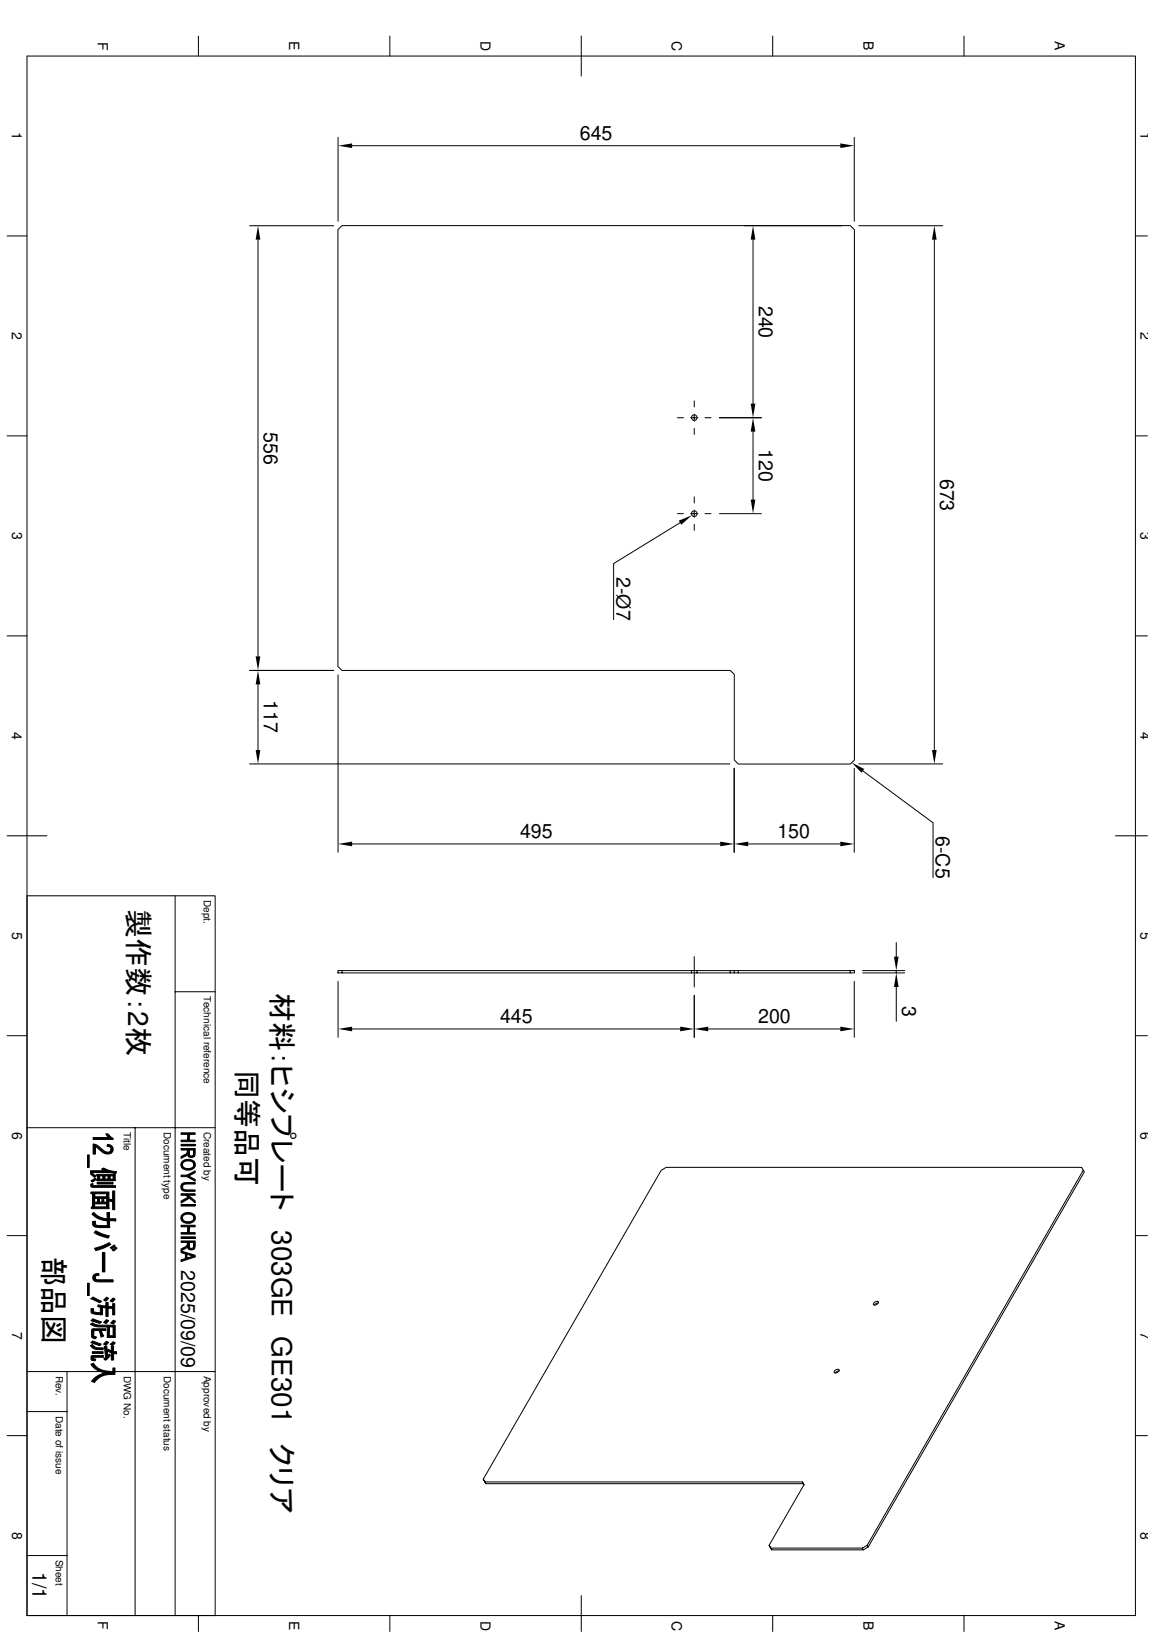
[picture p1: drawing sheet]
<svg xmlns="http://www.w3.org/2000/svg" width="210mm" height="297mm" viewBox="0 0 210 297" stroke-linecap="round" stroke-linejoin="round" font-family="sans-serif">
<g fill="none" stroke="#000" stroke-width=".18">
<path d="M4.9 10.2h201.6v283.8h-201.6zM36.1 6.6v3.6M70.9 6.6v3.6M105.7 6.6v7.2M140.5 6.6v3.6M175.3 6.6v3.6M61.5 25v15.3M64.1 26.5h88.7M155.4 25v15.3M1.3 42.9h3.6M45.4 41.1h15.3M46.9 43.6v75.9"/>
<path d="M61.5 41.8l.7-.7h92.5l.7 .7v96.5l-.7 .8h-20.4l-.7-.8v-15.6l-.8-.7h-70.6l-.7-.7zM135.4 41.1h17.7M137 43.6v29.9M156.2 41.1h15.3M169.9 43.6v92.9M206.5 42.9h2.2M1.3 79.3h3.6M123.2 76h1.1M125.6 76h1.3M126.3 73v1.1M126.3 75.4v1.3M126.3 78v1.1"/>
<path d="M128.2 76h1.1M130.9 76h7.6M137 78.6v12.3M206.5 79.3h2.2M123.2 93.5h1.1M123.7 95.1l-12.1 7.5v10.2M125.6 93.5h1.3M126.3 90.4v1.1M126.3 92.8v1.3M126.3 95.4v1.1M128.2 93.5h1.1M130.9 93.5h7.6"/>
<path d="M1.3 115.7h3.6M206.5 115.7h2.2M45.4 122h15.3M45.4 139h87.4M46.9 124.6v11.9M61.5 122.8v32.3M133.5 139.8v15.3M155.4 139.8v15.3M156.2 139h15.3M1.3 152.1h7.3M64.1 153.6h66.9M136.1 153.6h16.7"/>
<path d="M157 140.3l12.7 9.5v9.9M202.9 152.1h5.8M4.9 163h34.2v131M31.9 163v131M61.5 178.6v10.2M62.2 176.7h-.7v.4h.7M125.8 176.7v.4M126.3 174.1v5.5M126.8 176.7v.4M132.8 176.7h-70.6v.4h70.6v-.4h.8M134.3 176.7h-.7v.4h-.8M134.3 177.1h20.4v-.4h.7v.4h-.7"/>
<path d="M154.7 176.7h-20.4v.4h-.7M155.4 178.6v10.2M156.9 177.1h7.6M156.9 176.7h7.6M163 171.6v2.5M163 176.7v.4M163 179.6v6.3M1.3 188.5h3.6M31.9 180.5h7.2M64.1 187.3h59.6M126.3 181.2v7.6M128.8 187.3h24"/>
<path d="M206.5 188.5h2.2M4.9 205.3h34.2M15.9 210.2h.3v2.2h-.3zM16.4 213.7l.4-.3 .7 .6-.4 .3zM16.5 213.1h2.5l.1-.4 1 .4 1.1 .2-.2 .3-1.1-.2-.1 .1-3.3-.1zM16.5 215.5l.4-.1 .1 .4h4v.3h-4.2l-.2-.1zM16.5 217h3.3v1.2l.7 .2v-1.6h.4v3.4h-.4v-1.5l-.7-.2v1.5a6.5 6.5 0 0 1-.4-2.7h-2.2v.8l-.4 1.6v-2.4h-.3zM16.6 214.9l.7-.5 .2 .3-.7 .5zM16.9 207.1h2.9v-.5l.8 .6v.2h-3.7zM16.9 208.2l.8 .2 .9 .8a1.03 1.03 0 0 0 1.6 .2v-.2v.7a2.07 2.07 0 0 1-2.4-.9l-.4-.3v1.4h-.5zM17.2 217.3v.5h2.2v.3h-.5l-.4 .7v-.7h-.4l-.4 .7v-.7h-.5zM17.2 218.8h.5l.4-.7v.7h.4l.4-.7v.7h.5v.9v-.6h-2.2z"/>
<path d="M17.2 218.1v1.6h2.2v-.9l.4 1.2h-3.2v-.3h.2zM17.6 213.7h3.4v1.2l-.4-.3v-.6h-.6l-.4 .6v-.6h-.5l-.4 .6v-.6h-.6l-.4 .6v-.6h-.1zM17.7 215.2h2.9v.3h-2.9zM18.1 214v.6h.6l.4-.6v.6h.5l.4-.6v.6h.6l.4 .3h-3.4v-.3h.1zM18.5 212.8l.4-.2 .2 .1-.1 .4zM19.2 206.4h.5l.1 .2v.5zM19.5 208.3a.89 .89 0 0 1 1 .5 .89 .89 0 0 1-.3 1.1v-.9l-.2-.3-.5-.1zM24.6 205.3v88.7M32.9 207.5h1.2l.3-1v1h1.1v.3h-2.6zM32.9 206.2h2.6v.3h-1.1l-.3 1v-1h-1.2zM32.9 208.3h2.6v.3h-2.6zM32.9 210.5l1-.5 .2-.4v.5l-.1 .2-1.1 .5z"/>
<path d="M32.9 209h2.6l-.1 1.4-.1 .1-.1-1.2h-.8l-.1 1.2-.2-.4v-.8h-1.2zM32.9 213.9h1.1l1.5 .8v.3l-1.5-.8h-1.1zM32.9 218.6l1.3-.7 .3 .2-1.6 .9zM32.9 217.3h2.6v.3h-2.6zM32.9 219.2h2.6v.3h-2.6zM33.1 215.5l.1-.1v.6a.56 .56 0 0 0 .8 .6h1.5v.2h-1.5a.84 .84 0 0 1-1-.3 .84 .84 0 0 1 .1-1zM33.2 211.3l.7-.3 .7 .1 .7 .3-.1 .6a1.15 1.15 0 0 0-1.8-.4l-.2 .3v.7l-.3-.5v-.4zM33.2 212a1.16 1.16 0 0 0 2 .3l.1-.9 .2 .3v.6l-.4 .5-.5 .1h-.8l-.5-.2zM33.2 215.4l.7-.2h1.6v.3h-1.5a.58 .58 0 0 0-.8 .5zM33.8 217.6h.4l1.3 1v.3zM34 213.9l1.5-.8v.3l-1.2 .7zM34.4 209.3v.6a.42 .42 0 0 0 .4 .5 .42 .42 0 0 0 .4-.4l.1 .5-.4 .2-.5-.1z"/>
<path d="M197 213l-39.3 68.3 .2 .3-.9 .5M1.3 224.9h3.6M15.9 233.6h.3v2.2h-.3zM16.5 236.4l.4-.3 1.6 .8-.3 .2zM16.6 238.2h.4l.1 .6 1.1 .2 .1 .3-.7-.1a.93 .93 0 0 1-1-.5zM16.7 220.9l.4-.2 1 .8 1.4 .3v.4l-1.6-.4zM16.8 222.3h.6l-.1 1-.4-.3zM17.1 232l.9-.2v.3l-.7 .2v.9a.72 .72 0 0 1-.2-1.2zM17.2 227.2l1.3-.4 1.3-.6 .4 .3-1.4 .7-1 .3-.4 .1zM17.3 232.5l.1 .3 .4 .1h2.8v.4h-3.1l-.2-.1zM17.3 222.7v.1a1.66 1.66 0 0 0 1.4 .3h.8l.4-2.4 .1 2.7-2.6-.1zM17.4 224l1.2 .6 1.3 .3-.3 .5-1.3-.5-1.2-.5z"/>
<path d="M17.8 237.5l1.5 .2v-.6h.4v.7h.8v-.5h.4v2h-.4v-1.1l-.8-.1v1.5h-.4v-1.6h-.7v1.3h-.3l-.1-1.4-.4-.1zM18.6 228h.5v3.5h-.5zM19.3 236.1l.4 .2-.5 .5-.3-.2zM19.5 220.7h.4l-.4 2.4zM19.9 220.7v1.1h1.2l-.1 .4h-1.1zM20 236.8l.6-.6 .3 .3-.5 .5zM20 227.1l.7-.5 .3 .2-.7 .5zM20.4 227.5l.7-.5 .2 .2-.6 .5zM32.9 224.3h1.2l.3-1v1h1.1v.3h-2.6zM32.9 223h2.6v.3h-1.1l-.3 1v-1h-1.2zM32.9 225.1h2.6v.3h-2.6zM32.9 227.3l1-.5 .2-.4v.5l-.2 .3-1 .5z"/>
<path d="M32.9 225.9h2.6l-.1 1.3-.1 .2-.1-1.3h-.8v1.3l-.3-.4v-.9h-1.2zM32.9 227.7l2.6 .8v.3l-1.5-.5-.3 .8v-.9l-.8-.2zM32.9 229.3l.8-.2 .3-.8v.7l1.2-.4 .3 .2-2.6 .8zM33.1 221.1l.6-.4h1l.6 .3-.1 .7a1.15 1.15 0 0 0-1.8-.4l-.2 .3v.7l-.1-.1a.83 .83 0 0 1 0-1.1zM33.2 221.7l.1 .3 .2 .2 .9 .2a.77 .77 0 0 0 .8-.7l.1-.7 .2 .4v.6l-.4 .4-.7 .3-.6-.1-.5-.2zM34.4 226.1v.6a.42 .42 0 0 0 .4 .5 .42 .42 0 0 0 .4-.4l.1 .6-.4 .1-.5-.1zM158.9 237.2a.55 .55 0 0 1 .9-.2 .58 .58 0 0 1-.9 .4zM159.8 237.2h-.4l-.3 .4M206.5 224.9h2.2M4.9 256.9h7.3M4.9 249.6h34.2M12.2 249.6v44.4"/>
<path d="M16.4 241l.4-.3 .6 .4 .5 .1h3.1v2.2l-.4-.3v-1.6h-.7l-.4 1.9v-1.9h-1.8zM16.4 244.9l.4-.2 .7 .6h1.3l-.1 .4-.9-.1a1.51 1.51 0 0 1-1.4-.7zM16.5 244.3l.4-.2 1.5 .5-.2 .3zM16.5 248.3l.5-.2 .8 .9 1 .4 1 .2 .1 .2h.6v-.8h.4v1.1l-1.6 .1v-.3l-1.5-.5-.7-.4zM16.6 240.3l.3-.3 1.6 .6-.3 .3zM16.6 246.8l.3-.1 .1 .6 .4 .1-.1 .3-.7-.2zM16.7 241.9h.3l.1 1.3 .4 .1-.1 .3h-.4l-.3-.2zM16.8 246h2v.3h-2zM16.9 246.7h1.9v.3h-1.8v.1zM16.9 251.1l1-.8 1.4-.4v.3l-1.2 .5-.9 .9-.5-.2zM17 241.9h2.2v.2l-.8 .1v1l-.4-1h-.9v.1zM18.4 242.2l.5 .9-.5 .3z"/>
<path d="M18.9 247.3l.3-.2 .1 .4-.1 .1zM18.9 245.1l.5-.1 .1 .5 .8 .3v-.8h.4v1h.5v.4h-.5v1.1h-.4v-1.3l-.8-.3v1.5l-.2 .1zM19 244.5l.3-.4 .4 .2-.4 .6-.5-.3zM19.3 240.2l.5 .2-.5 .5-.4-.2zM19.5 245.9v.9l.4-.4 .2 .3-.6 .7zM19.8 249.6l.1 .2zM19.9 241.5v1.6h.7l.4 .3h-1.5zM20 244.7l.6-.5 .4 .2-.6 .5zM20.6 240.3l.4 .2-.4 .5-.5-.2zM151.8 249.5a.55 .55 0 0 1 .9-.1 .58 .58 0 0 1-1 .3zM152.7 249.5l-.4 .1-.3 .3M1.3 261.3h3.6"/>
<path d="M87.9 269.2l.3 .5M88.4 270l-.5-.8 32.4-56.2 .9-.5h75.5l.5 .8-39.3 68.3M145.9 269.7h-57.7l.2 .3h57.7l-.2-.3 .3 .5-.1-.2M146.2 270.2l-6.3 11.1 .5 .8-.2-.3h16.6M206.5 261.3h2.2M4.9 283.1h7.3M36.1 294v2.9M70.9 294v2.9M105.7 290.4v6.5M139.9 281.3l.3 .5M140.5 294v2.9M157.7 281.3l-.9 .5 .2 .3h-16.6"/>
<path d="M175.3 294v2.9"/>
<circle cx="126.3" cy="76" r=".51"/>
<circle cx="126.3" cy="93.5" r=".51"/>
</g>
<g fill="#000">
<path d="M61.5 26.5l2.6-.4v.8zM152.8 26.1l2.6 .4-2.6 .4zM46.9 41.1l.4 2.5h-.8zM137 41.1l.4 2.5h-.9zM169.9 41.1l.5 2.5h-.9zM137 76l.4 2.6h-.9zM136.5 73.5h.9l-.4 2.5zM123.5 94.8l2.4-1-2 1.7zM136.5 90.9h.9l-.4 2.6zM46.5 119.5h.8l-.4 2.5zM46.9 122l.4 2.6h-.8zM46.5 136.5h.8l-.4 2.5z"/>
<path d="M169.5 136.5h.9l-.5 2.5zM61.5 153.6l2.6-.4v.8zM131 153.2l2.5 .4-2.5 .4zM133.5 153.6l2.6-.4v.8zM152.8 153.2l2.6 .4-2.6 .4zM154.9 138.8l2.3 1.2-.5 .7zM162.6 174.1h.8l-.4 2.6zM163 177.1l.4 2.5h-.8zM61.5 187.3l2.6-.4v.8zM123.7 186.9l2.6 .4-2.6 .4zM126.3 187.3l2.5-.4v.8zM152.8 186.9l2.6 .4-2.6 .4z"/>
<path d="M19.8 249.6l.1 .2z"/>
<path d="M16.4 213.7l.4-.3 .7 .6-.4 .3z" fill-rule="evenodd"/>
<path d="M16.6 214.9l.7-.5 .2 .3-.7 .5z" fill-rule="evenodd"/>
<path d="M18.5 212.8l.4-.2 .2 .1-.1 .4z" fill-rule="evenodd"/>
<path d="M17.2 217.3v.5h2.2v.3h-.5l-.4 .7v-.7h-.4l-.4 .7v-.7h-.5z" fill-rule="evenodd"/>
<path d="M17.2 218.8h.5l.4-.7v.7h.4l.4-.7v.7h.5v.9v-.6h-2.2z" fill-rule="evenodd"/>
<path d="M19.2 206.4h.5l.1 .2v.5z" fill-rule="evenodd"/>
<path d="M17.2 218.1v1.6h2.2v-.9l.4 1.2h-3.2v-.3h.2z" fill-rule="evenodd"/>
<path d="M16.9 208.2l.8 .2 .9 .8a1.03 1.03 0 0 0 1.6 .2v-.2v.7a2.07 2.07 0 0 1-2.4-.9l-.4-.3v1.4h-.5z" fill-rule="evenodd"/>
<path d="M17.7 215.2h2.9v.3h-2.9z" fill-rule="evenodd"/>
<path d="M16.9 207.1h2.9v-.5l.8 .6v.2h-3.7z" fill-rule="evenodd"/>
<path d="M19.5 208.3a.89 .89 0 0 1 1 .5 .89 .89 0 0 1-.3 1.1v-.9l-.2-.3-.5-.1z" fill-rule="evenodd"/>
<path d="M17.6 213.7h3.4v1.2l-.4-.3v-.6h-.6l-.4 .6v-.6h-.5l-.4 .6v-.6h-.6l-.4 .6v-.6h-.1z" fill-rule="evenodd"/>
<path d="M18.1 214v.6h.6l.4-.6v.6h.5l.4-.6v.6h.6l.4 .3h-3.4v-.3h.1z" fill-rule="evenodd"/>
<path d="M16.5 215.5l.4-.1 .1 .4h4v.3h-4.2l-.2-.1z" fill-rule="evenodd"/>
<path d="M16.5 213.1h2.5l.1-.4 1 .4 1.1 .2-.2 .3-1.1-.2-.1 .1-3.3-.1z" fill-rule="evenodd"/>
<path d="M32.9 210.5l1-.5 .2-.4v.5l-.1 .2-1.1 .5z" fill-rule="evenodd"/>
<path d="M32.9 218.6l1.3-.7 .3 .2-1.6 .9z" fill-rule="evenodd"/>
<path d="M34.4 209.3v.6a.42 .42 0 0 0 .4 .5 .42 .42 0 0 0 .4-.4l.1 .5-.4 .2-.5-.1z" fill-rule="evenodd"/>
<path d="M33.2 211.3l.7-.3 .7 .1 .7 .3-.1 .6a1.15 1.15 0 0 0-1.8-.4l-.2 .3v.7l-.3-.5v-.4z" fill-rule="evenodd"/>
<path d="M32.9 207.5h1.2l.3-1v1h1.1v.3h-2.6z" fill-rule="evenodd"/>
<path d="M32.9 206.2h2.6v.3h-1.1l-.3 1v-1h-1.2z" fill-rule="evenodd"/>
<path d="M32.9 209h2.6l-.1 1.4-.1 .1-.1-1.2h-.8l-.1 1.2-.2-.4v-.8h-1.2z" fill-rule="evenodd"/>
<path d="M34 213.9l1.5-.8v.3l-1.2 .7z" fill-rule="evenodd"/>
<path d="M32.9 213.9h1.1l1.5 .8v.3l-1.5-.8h-1.1z" fill-rule="evenodd"/>
<path d="M33.1 215.5l.1-.1v.6a.56 .56 0 0 0 .8 .6h1.5v.2h-1.5a.84 .84 0 0 1-1-.3 .84 .84 0 0 1 .1-1z" fill-rule="evenodd"/>
<path d="M33.2 215.4l.7-.2h1.6v.3h-1.5a.58 .58 0 0 0-.8 .5z" fill-rule="evenodd"/>
<path d="M33.8 217.6h.4l1.3 1v.3z" fill-rule="evenodd"/>
<path d="M32.9 217.3h2.6v.3h-2.6z" fill-rule="evenodd"/>
<path d="M33.2 212a1.16 1.16 0 0 0 2 .3l.1-.9 .2 .3v.6l-.4 .5-.5 .1h-.8l-.5-.2z" fill-rule="evenodd"/>
<path d="M16.8 222.3h.6l-.1 1-.4-.3z" fill-rule="evenodd"/>
<path d="M17.1 232l.9-.2v.3l-.7 .2v.9a.72 .72 0 0 1-.2-1.2z" fill-rule="evenodd"/>
<path d="M16.6 238.2h.4l.1 .6 1.1 .2 .1 .3-.7-.1a.93 .93 0 0 1-1-.5z" fill-rule="evenodd"/>
<path d="M16.5 236.4l.4-.3 1.6 .8-.3 .2z" fill-rule="evenodd"/>
<path d="M16.7 220.9l.4-.2 1 .8 1.4 .3v.4l-1.6-.4z" fill-rule="evenodd"/>
<path d="M19.3 236.1l.4 .2-.5 .5-.3-.2z" fill-rule="evenodd"/>
<path d="M17.4 224l1.2 .6 1.3 .3-.3 .5-1.3-.5-1.2-.5z" fill-rule="evenodd"/>
<path d="M17.3 222.7v.1a1.66 1.66 0 0 0 1.4 .3h.8l.4-2.4 .1 2.7-2.6-.1z" fill-rule="evenodd"/>
<path d="M17.2 227.2l1.3-.4 1.3-.6 .4 .3-1.4 .7-1 .3-.4 .1z" fill-rule="evenodd"/>
<path d="M17.3 232.5l.1 .3 .4 .1h2.8v.4h-3.1l-.2-.1z" fill-rule="evenodd"/>
<path d="M16.5 217h3.3v1.2l.7 .2v-1.6h.4v3.4h-.4v-1.5l-.7-.2v1.5a6.5 6.5 0 0 1-.4-2.7h-2.2v.8l-.4 1.6v-2.4h-.3z" fill-rule="evenodd"/>
<path d="M17.8 237.5l1.5 .2v-.6h.4v.7h.8v-.5h.4v2h-.4v-1.1l-.8-.1v1.5h-.4v-1.6h-.7v1.3h-.3l-.1-1.4-.4-.1z" fill-rule="evenodd"/>
<path d="M20 236.8l.6-.6 .3 .3-.5 .5z" fill-rule="evenodd"/>
<path d="M20 227.1l.7-.5 .3 .2-.7 .5z" fill-rule="evenodd"/>
<path d="M19.9 220.7v1.1h1.2l-.1 .4h-1.1z" fill-rule="evenodd"/>
<path d="M20.4 227.5l.7-.5 .2 .2-.6 .5z" fill-rule="evenodd"/>
<path d="M32.9 227.3l1-.5 .2-.4v.5l-.2 .3-1 .5z" fill-rule="evenodd"/>
<path d="M33.1 221.1l.6-.4h1l.6 .3-.1 .7a1.15 1.15 0 0 0-1.8-.4l-.2 .3v.7l-.1-.1a.83 .83 0 0 1 0-1.1z" fill-rule="evenodd"/>
<path d="M34.4 226.1v.6a.42 .42 0 0 0 .4 .5 .42 .42 0 0 0 .4-.4l.1 .6-.4 .1-.5-.1z" fill-rule="evenodd"/>
<path d="M32.9 224.3h1.2l.3-1v1h1.1v.3h-2.6z" fill-rule="evenodd"/>
<path d="M32.9 223h2.6v.3h-1.1l-.3 1v-1h-1.2z" fill-rule="evenodd"/>
<path d="M32.9 225.9h2.6l-.1 1.3-.1 .2-.1-1.3h-.8v1.3l-.3-.4v-.9h-1.2z" fill-rule="evenodd"/>
<path d="M32.9 227.7l2.6 .8v.3l-1.5-.5-.3 .8v-.9l-.8-.2z" fill-rule="evenodd"/>
<path d="M32.9 229.3l.8-.2 .3-.8v.7l1.2-.4 .3 .2-2.6 .8z" fill-rule="evenodd"/>
<path d="M33.2 221.7l.1 .3 .2 .2 .9 .2a.77 .77 0 0 0 .8-.7l.1-.7 .2 .4v.6l-.4 .4-.7 .3-.6-.1-.5-.2z" fill-rule="evenodd"/>
<path d="M16.6 246.8l.3-.1 .1 .6 .4 .1-.1 .3-.7-.2z" fill-rule="evenodd"/>
<path d="M16.7 241.9h.3l.1 1.3 .4 .1-.1 .3h-.4l-.3-.2z" fill-rule="evenodd"/>
<path d="M16.5 244.3l.4-.2 1.5 .5-.2 .3z" fill-rule="evenodd"/>
<path d="M16.6 240.3l.3-.3 1.6 .6-.3 .3z" fill-rule="evenodd"/>
<path d="M16.8 246h2v.3h-2z" fill-rule="evenodd"/>
<path d="M16.4 244.9l.4-.2 .7 .6h1.3l-.1 .4-.9-.1a1.51 1.51 0 0 1-1.4-.7z" fill-rule="evenodd"/>
<path d="M16.9 246.7h1.9v.3h-1.8v.1z" fill-rule="evenodd"/>
<path d="M18.4 242.2l.5 .9-.5 .3z" fill-rule="evenodd"/>
<path d="M17 241.9h2.2v.2l-.8 .1v1l-.4-1h-.9v.1z" fill-rule="evenodd"/>
<path d="M18.9 247.3l.3-.2 .1 .4-.1 .1z" fill-rule="evenodd"/>
<path d="M16.9 251.1l1-.8 1.4-.4v.3l-1.2 .5-.9 .9-.5-.2z" fill-rule="evenodd"/>
<path d="M19 244.5l.3-.4 .4 .2-.4 .6-.5-.3z" fill-rule="evenodd"/>
<path d="M19.3 240.2l.5 .2-.5 .5-.4-.2z" fill-rule="evenodd"/>
<path d="M19.5 245.9v.9l.4-.4 .2 .3-.6 .7z" fill-rule="evenodd"/>
<path d="M16.5 248.3l.5-.2 .8 .9 1 .4 1 .2 .1 .2h.6v-.8h.4v1.1l-1.6 .1v-.3l-1.5-.5-.7-.4z" fill-rule="evenodd"/>
<path d="M16.4 241l.4-.3 .6 .4 .5 .1h3.1v2.2l-.4-.3v-1.6h-.7l-.4 1.9v-1.9h-1.8z" fill-rule="evenodd"/>
<path d="M19.9 241.5v1.6h.7l.4 .3h-1.5z" fill-rule="evenodd"/>
<path d="M20 244.7l.6-.5 .4 .2-.6 .5z" fill-rule="evenodd"/>
<path d="M20.6 240.3l.4 .2-.4 .5-.5-.2z" fill-rule="evenodd"/>
<path d="M18.9 245.1l.5-.1 .1 .5 .8 .3v-.8h.4v1h.5v.4h-.5v1.1h-.4v-1.3l-.8-.3v1.5l-.2 .1z" fill-rule="evenodd"/>
</g>
<path d="M16.1 210.2v2.2M16.1 233.6v2.2" fill="none" stroke="#000" stroke-width=".32"/>
<path d="M19.7 220.7v2.4" fill="none" stroke="#000" stroke-width=".42"/>
<path d="M18.8 228v3.5" fill="none" stroke="#000" stroke-width=".44"/>
<path d="M32.9 208.4h2.6M32.9 219.4h2.6M32.9 225.2h2.6" fill="none" stroke="#000" stroke-width=".28"/>
<g font-size="5.3">
<text x="23.3" y="165.5" transform="rotate(90 23.3 165.5)">製作数：2枚</text>
<text x="43.1" y="163" transform="rotate(90 43.1 163)">同等品可</text>
<text x="49.4" y="163" transform="rotate(90 49.4 163)">材料：ヒシプレート　303GE GE301　クリア</text>
<text x="7.9" y="228.8" transform="rotate(90 7.9 228.8)">部品図</text>
</g>
<g font-size="3.6">
<text x="105.5" y="25.5">645</text>
<text x="138" y="55.6" transform="rotate(90 138 55.6)">240</text>
<text x="48" y="78.6" transform="rotate(90 48 78.6)">556</text>
<text x="138" y="81.7" transform="rotate(90 138 81.7)">120</text>
<text x="171" y="87.1" transform="rotate(90 171 87.1)">673</text>
<text x="112.1" y="105" transform="rotate(90 112.1 105)">2-Ø7</text>
<text x="48" y="127.4" transform="rotate(90 48 127.4)">117</text>
<text x="94.6" y="152.5">495</text>
<text x="141.4" y="152.5">150</text>
<text x="170.2" y="152.2" transform="rotate(90 170.2 152.2)">6-C5</text>
<text x="164.1" y="183" transform="rotate(90 164.1 183)">3</text>
<text x="91" y="186.2">445</text>
<text x="137.9" y="186.2">200</text>
<text x="32.9" y="231.1" transform="rotate(90 32.9 231.1)">2025/09/09</text>
<text x="5.9" y="286.1" transform="rotate(90 5.9 286.1)">1/1</text>
</g>
<g font-size="2.5">
<text x="17.8" y="7.6" transform="rotate(90 17.8 7.6)">F</text>
<text x="52.6" y="7.5" transform="rotate(90 52.6 7.5)">E</text>
<text x="87.4" y="7.5" transform="rotate(90 87.4 7.5)">D</text>
<text x="122.2" y="7.5" transform="rotate(90 122.2 7.5)">C</text>
<text x="157" y="7.5" transform="rotate(90 157 7.5)">B</text>
<text x="191.9" y="7.5" transform="rotate(90 191.9 7.5)">A</text>
<text x="2.2" y="24" transform="rotate(90 2.2 24)">1</text>
<text x="207.4" y="24" transform="rotate(90 207.4 24)">1</text>
<text x="2.2" y="60.4" transform="rotate(90 2.2 60.4)">2</text>
<text x="207.4" y="60.4" transform="rotate(90 207.4 60.4)">2</text>
<text x="2.2" y="96.8" transform="rotate(90 2.2 96.8)">3</text>
<text x="207.5" y="96.8" transform="rotate(90 207.5 96.8)">3</text>
<text x="2.2" y="133.2" transform="rotate(90 2.2 133.2)">4</text>
<text x="207.4" y="133.2" transform="rotate(90 207.4 133.2)">4</text>
<text x="2.2" y="169.6" transform="rotate(90 2.2 169.6)">5</text>
<text x="207.5" y="169.6" transform="rotate(90 207.5 169.6)">5</text>
<text x="2.2" y="206" transform="rotate(90 2.2 206)">6</text>
<text x="207.5" y="206" transform="rotate(90 207.5 206)">6</text>
<text x="2.2" y="242.4" transform="rotate(90 2.2 242.4)">7</text>
<text x="207.5" y="242.4" transform="rotate(90 207.5 242.4)">7</text>
<text x="2.2" y="278.8" transform="rotate(90 2.2 278.8)">8</text>
<text x="207.5" y="278.8" transform="rotate(90 207.5 278.8)">8</text>
<text x="17.8" y="295.1" transform="rotate(90 17.8 295.1)">F</text>
<text x="52.6" y="295" transform="rotate(90 52.6 295)">E</text>
<text x="87.4" y="295" transform="rotate(90 87.4 295)">D</text>
<text x="122.2" y="295" transform="rotate(90 122.2 295)">C</text>
<text x="157" y="295" transform="rotate(90 157 295)">B</text>
<text x="191.9" y="295" transform="rotate(90 191.9 295)">A</text>
</g>
<g font-size="1.8">
<text x="37.1" y="163.8" transform="rotate(90 37.1 163.8)">Dept.</text>
<text x="37.1" y="181.2" transform="rotate(90 37.1 181.2)">Technical reference</text>
<text x="22.5" y="206" transform="rotate(90 22.5 206)">Title</text>
<text x="29.8" y="206" transform="rotate(90 29.8 206)">Document type</text>
<text x="37.1" y="206" transform="rotate(90 37.1 206)">Created by</text>
<text x="10.2" y="250.4" transform="rotate(90 10.2 250.4)">Rev.</text>
<text x="22.5" y="250.4" transform="rotate(90 22.5 250.4)">DWG No.</text>
<text x="29.8" y="250.4" transform="rotate(90 29.8 250.4)">Document status</text>
<text x="37.1" y="250.4" transform="rotate(90 37.1 250.4)">Approved by</text>
<text x="10.2" y="257.7" transform="rotate(90 10.2 257.7)">Date of issue</text>
<text x="10.2" y="283.9" transform="rotate(90 10.2 283.9)">Sheet</text>
</g>
</svg>
